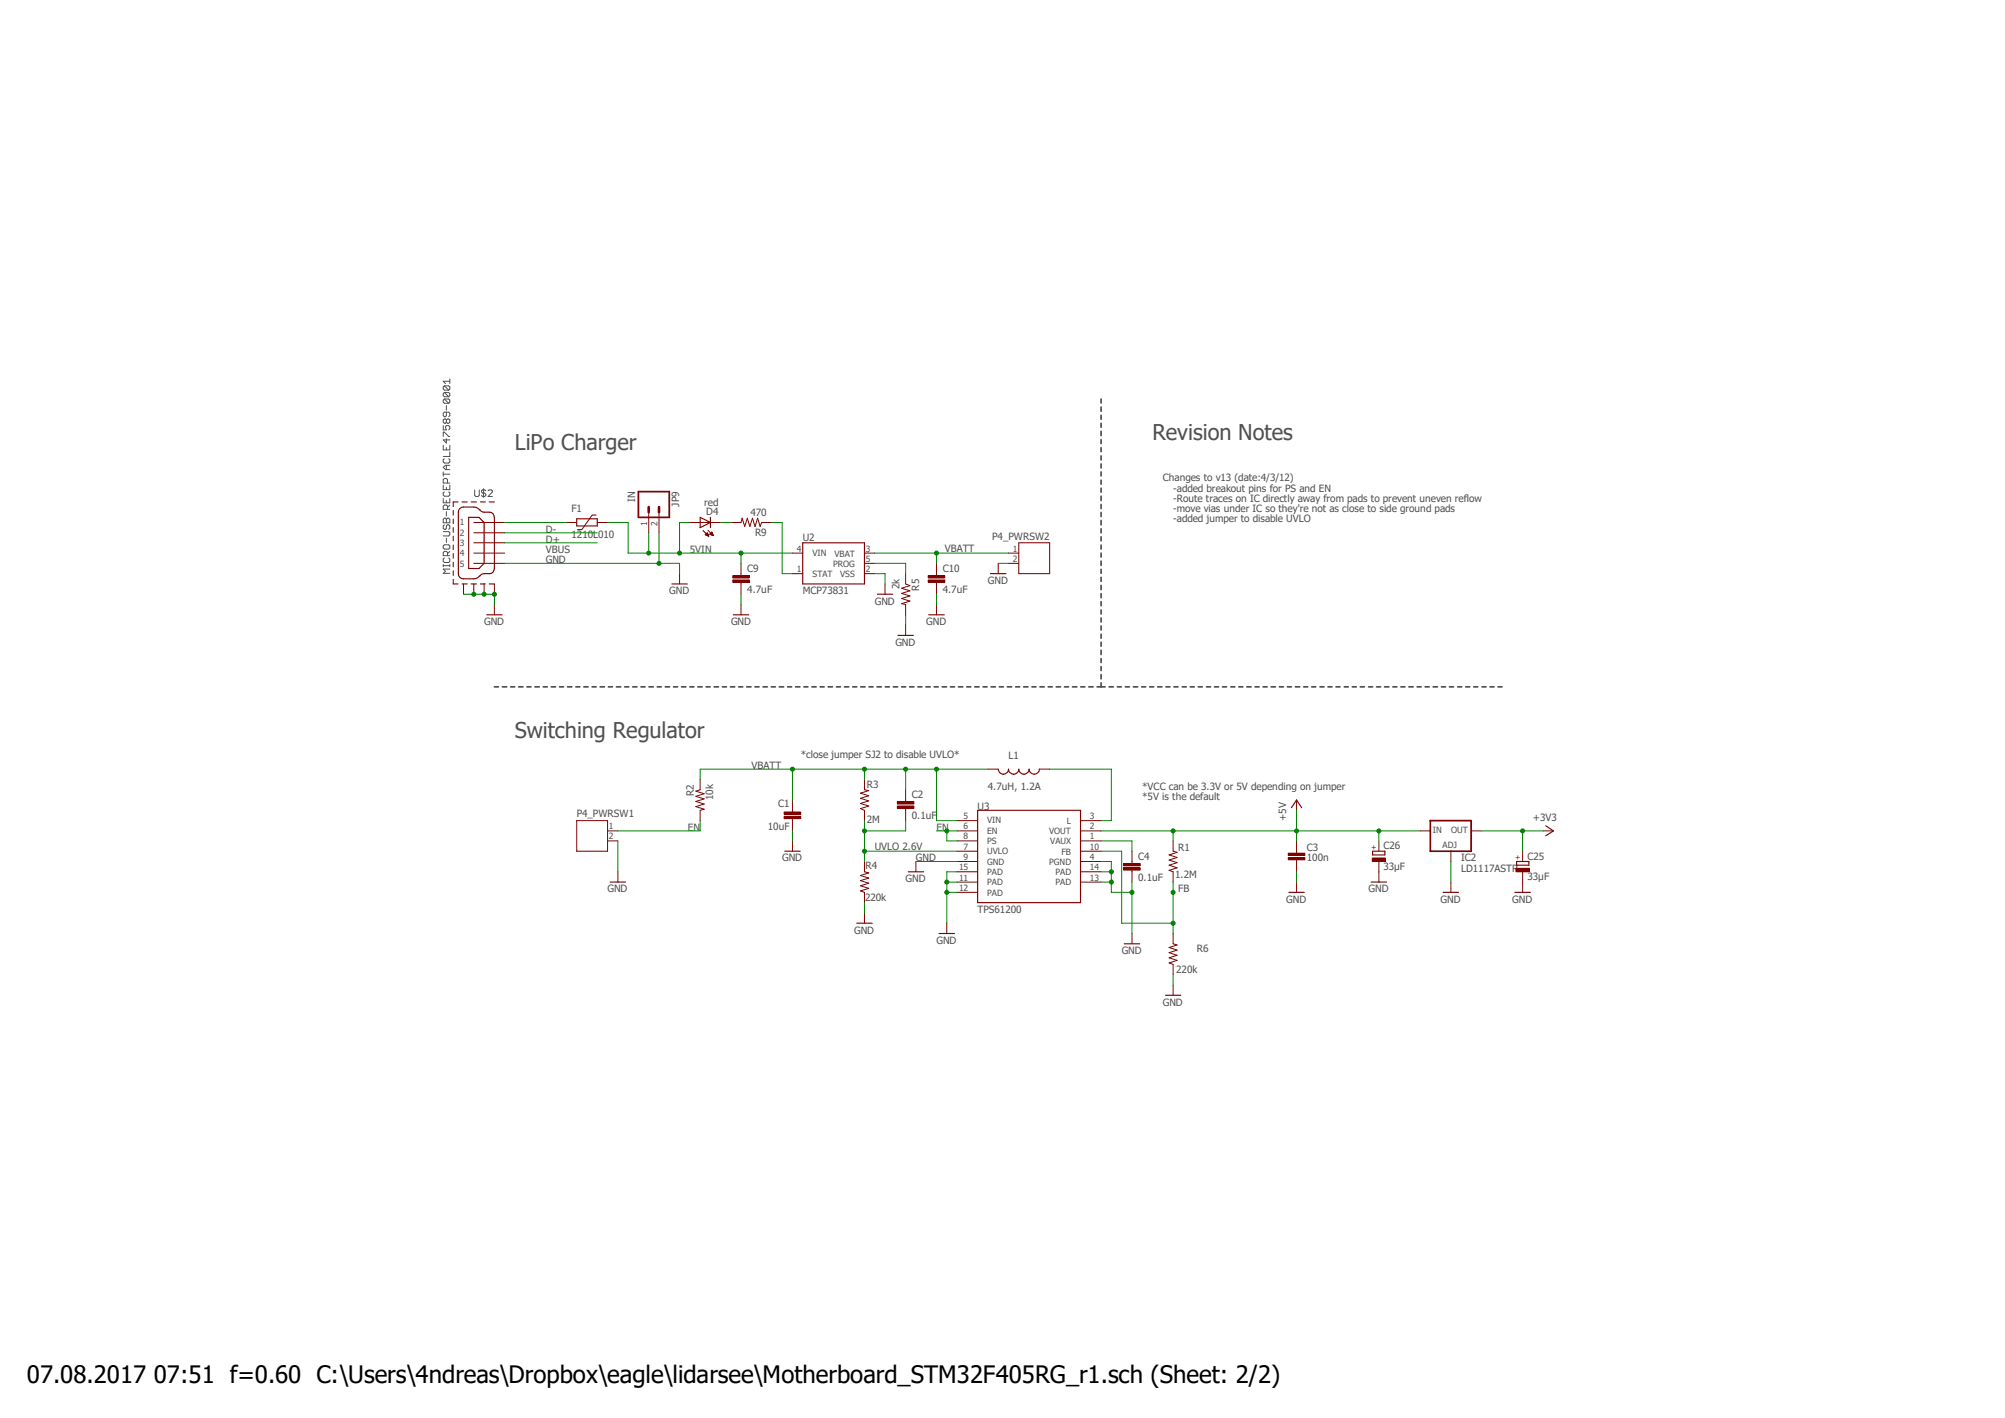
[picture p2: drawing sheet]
<svg xmlns="http://www.w3.org/2000/svg" width="297mm" height="210mm" viewBox="0 0 297 210" stroke-linecap="round" stroke-linejoin="round" font-family="sans-serif">
<path d="M65.2 55.5l166.4 93.9M231.6 55.5l-166.4 93.9" fill="none" stroke="#fff" stroke-width=".15"/>
<g fill="none" stroke="#505050" stroke-width=".25">
<path d="M163.1 59.1v.6M163.1 60.3v.6M163.1 61.5v.6M163.1 62.7v.6M163.1 63.9v.6M163.1 65.1v.6M163.1 66.3v.6M163.1 67.5v.6M163.1 68.7v.6M163.1 69.9v.6M163.1 71.1v.6M163.1 72.3v.6"/>
<path d="M163.1 73.5v.6M163.1 74.7v.6M163.1 75.9v.6M163.1 77.1v.6M163.1 78.3v.6M163.1 79.5v.6M163.1 80.7v.6M163.1 81.9v.6M163.1 83.1v.6M163.1 84.3v.6M163.1 85.5v.6M163.1 86.7v.6"/>
<path d="M163.1 87.9v.6M163.1 89.1v.6M163.1 90.3v.6M163.1 91.5v.6M163.1 92.7v.6M163.1 93.9v.6M163.1 95.1v.6M163.1 96.3v.6M163.1 97.5v.6M163.1 98.7v.6M163.1 99.9v.6M73.2 101.7h.6"/>
<path d="M74.4 101.7h.7M75.6 101.7h.6M76.8 101.7h.7M78.1 101.7h.6M79.2 101.7h.7M80.5 101.7h.6M81.7 101.7h.6M82.9 101.7h.6M84.1 101.7h.6M85.3 101.7h.6M86.5 101.7h.6M87.7 101.7h.6"/>
<path d="M88.9 101.7h.6M90.1 101.7h.6M91.3 101.7h.6M92.5 101.7h.6M93.7 101.7h.7M95 101.7h.5M96.1 101.7h.7M97.4 101.7h.6M98.6 101.7h.6M99.8 101.7h.6M101 101.7h.6M102.2 101.7h.6"/>
<path d="M103.4 101.7h.6M104.6 101.7h.6M105.8 101.7h.6M107 101.7h.6M108.2 101.7h.6M109.4 101.7h.6M110.6 101.7h.7M111.8 101.7h.6M113 101.7h.7M114.3 101.7h.6M115.4 101.7h.7M116.7 101.7h.6"/>
<path d="M117.9 101.7h.6M119.1 101.7h.6M120.3 101.7h.6M121.5 101.7h.6M122.7 101.7h.6M123.9 101.7h.6M125.1 101.7h.6M126.3 101.7h.6M127.5 101.7h.6M128.7 101.7h.6M129.9 101.7h.7M131.1 101.7h.6"/>
<path d="M132.3 101.7h.7M133.6 101.7h.6M134.7 101.7h.7M136 101.7h.6M137.2 101.7h.6M138.4 101.7h.6M139.6 101.7h.6M140.8 101.7h.6M142 101.7h.6M143.2 101.7h.6M144.4 101.7h.6M145.6 101.7h.6"/>
<path d="M146.8 101.7h.6M148 101.7h.6M149.2 101.7h.7M150.5 101.7h.5M151.6 101.7h.7M152.9 101.7h.6M154.1 101.7h.6M155.3 101.7h.6M156.5 101.7h.6M157.7 101.7h.6M158.9 101.7h.6M160.1 101.7h.6"/>
<path d="M161.3 101.7h.6M162.5 101.7h1.2M163.1 101.1v.6M164.3 101.7h.6M165.5 101.7h.6M166.7 101.7h.6M167.9 101.7h.6M169.1 101.7h.6M170.3 101.7h.6M171.5 101.7h.6M172.7 101.7h.6M173.9 101.7h.6"/>
<path d="M175.1 101.7h.6M176.3 101.7h.6M177.5 101.7h.6M178.7 101.7h.6M179.9 101.7h.6M181.1 101.7h.6M182.3 101.7h.6M183.5 101.7h.6M184.7 101.7h.6M185.9 101.7h.6M187.1 101.7h.6M188.3 101.7h.6"/>
<path d="M189.5 101.7h.6M190.7 101.7h.6M191.9 101.7h.6M193.1 101.7h.6M194.3 101.7h.6M195.5 101.7h.6M196.7 101.7h.6M197.9 101.7h.6M199.1 101.7h.6M200.3 101.7h.6M201.5 101.7h.6M202.7 101.7h.6"/>
<path d="M203.9 101.7h.6M205.1 101.7h.6M206.3 101.7h.6M207.5 101.7h.6M208.7 101.7h.6M209.9 101.7h.6M211.1 101.7h.6M212.3 101.7h.6M213.5 101.7h.6M214.7 101.7h.6M215.9 101.7h.6M217.1 101.7h.6"/>
<path d="M218.3 101.7h.6M219.5 101.7h.6M220.7 101.7h.6M221.9 101.7h.6"/>
</g>
<g fill="none" stroke="#505050" stroke-width=".15">
<path d="M65.8 57.1h.7l.1 .2v.3l-.1 .2M65.8 58.1h.7l.1 .2v.3l-.1 .2M65.8 59.1h.7l.1 .2v.3l-.1 .1M65.8 57.1l-.1 .2v.3l.1 .2h.7M65.8 58.1l-.1 .2v.3l.1 .2h.7M65.8 59.1l-.1 .2v.3l.1 .1h.7M65.8 59.1l.7 .6M65.8 58.1l.7 .7M65.8 57.1l.7 .7M66.6 56.1v.7M66.6 56.5h-.9l.3 .3M65.7 63v.7h.4l-.1-.4 .1-.3h.4l.1 .2v.3l-.1 .2"/>
<path d="M65.7 66v.6h.9v-.6M65.7 71.8v.7h.9v-.7M65.7 73.8v.7h.9v-.7M65.7 78.7h.8l.1 .2v.3l-.1 .2h-.8M65.7 64.6v-.6h.1l.7 .6h.1M65.7 69.9v.6M65.7 70.2h.9M65.8 67.9l-.1 .2v.3l.1 .2h.7l.1-.2v-.3l-.1-.2M65.8 72.9l-.1 .1v.3l.1 .2h.7l.1-.2v-.3l-.1-.1M65.8 76.8h.2l.1 .1 .2-.1h.2l.1 .1v.5h-.9v-.5zM65.8 77.7l-.1 .2v.3l.1 .2h.2l.1-.2v-.3l.2-.2h.2l.1 .2v.3l-.1 .2M66.1 61v.6l-.1 .1h-.2l-.1-.1v-.4l.1-.2h.7l.1 .2v.4l-.1 .1"/>
<path d="M66.1 62.2l.2-.1 .3 .1v.3l-.1 .2h-.2l-.2-.2M66.1 62.2l-.1-.1-.3 .1v.3l.1 .2h.2l.1-.2M66.1 60.1v.6M66.1 62.2v.3M66.1 65v.6l-.4-.4h.9M66.1 66.3v.3M66.1 68.9v.7M66.1 72.2v.3M66.1 74.1v.4M66.1 75.8v.6M66.1 76.9v.5M66.1 79.7v.6"/>
<path d="M66.3 71.5v-.5l-.2-.1h-.3l-.1 .1v.5h.9M66.3 75.4v-.4l-.2-.2h-.3l-.1 .2v.4h.9M66.6 66.9v.7h-.9M66.6 74.8l-.3 .3M66.6 68.9h-.6l-.3 .3 .3 .4h.6M70.3 72.6v.8l.2 .1h.3l.2-.1v-.8M71.6 72.4v1.3M72 72.7l-.2-.1h-.3l-.2 .1 .2 .3h.3l.2 .2v.2l-.2 .1h-.3l-.2-.1M72.3 72.7l.2-.1h.3l.1 .1v.2l-.6 .6h.6M65.7 83.8h.9M65.7 83.6v.3M65.8 80.7h.7l.1 .2v.3l-.1 .1h-.7l-.1-.1v-.3z"/>
<path d="M65.8 82.6l-.1 .2v.3l.1 .2h.7l.1-.2v-.3l-.1-.2M66.3 82.3v-.5l-.2-.1h-.3l-.1 .1v.5h.9M66.6 84.3h-.9l.3 .3-.3 .3h.9M66.6 83.6v.3M66.6 81.7l-.3 .3"/>
</g>
<g fill="none" stroke="#800000" stroke-width=".15">
<path d="M83.9 77.4h1.5M88.3 76.3h-.6l-1.5 2.1h-.6M88.5 77.4h1.5M96.1 75.9v3M97.6 75.9v3M102.2 77.4h4.6M104.1 78.6l.9 .8M104.5 79.2l.5 .2M104.5 79.2l.3-.3 .2 .5M104.5 79.2h.4M104.5 79.1h.4M104.6 79.1h.3"/>
<path d="M104.6 79.2h.3M104.6 79h.2M104.7 79.3h.2M104.7 79h.1M104.8 79.3h.1M104.9 78.5l.8 .8M104.9 79.4h.1M105.2 79.1h.4M105.2 79.1l.5 .2M105.2 79.2h.4M105.2 79h.3M105.3 79h.2"/>
<path d="M105.4 79.2h.2M105.4 78.9h.1M105.4 78.8h.1M105.5 79.2h.1M105.5 78.8l-.3 .3M105.5 78.8l.2 .5M105.6 79.3h.1M108.3 77.4h1.5l.1-.6 .4 1.2 .4-1.2 .4 1.2 .4-1.2 .3 1.2 .4-1.2 .4 1.2 .2-.6h1.5M100.7 85v1.5M108.5 85.9h2.5v.3h-2.5zM108.5 85.3h2.5v.3h-2.5zM109.8 83.4v1.9"/>
<path d="M109.8 86.2v1.8M109.8 89.5v1.6M117.4 81.9h1.5M117.4 85h1.5M128.1 81.9h1.5M128.1 85h1.5M128.1 83.4h1.5M131.1 86.5v1.5M134.2 85v1.5l.6 .2-1.2 .4 1.2 .4-1.2 .4 1.2 .4-1.2 .3 1.2 .4-1.2 .4 .6 .1v1.6M134.2 92.6v1.5M137.5 85.9h2.5v.3h-2.5zM137.5 85.3h2.5v.3h-2.5z"/>
<path d="M138.7 83.4v1.9M138.7 86.2v1.8M138.7 89.5v1.6M147.9 83.4v1.6M149.4 81.9h1.5M149.4 83.4h1.5M150.9 80.4h4.6v4.6h-4.6zM103.7 115.4v1.6l-.6 .2 1.2 .4-1.2 .3 1.2 .4-1.2 .4 1.2 .4-1.2 .4 1.2 .3-.6 .2v1.5M117.4 118.5v1.8M128.1 115.4v1.6l.6 .1-1.2 .4 1.2 .4-1.2 .3 1.2 .4-1.2 .4 1.2 .4-1.2 .4 .6 .2v1.5M132.9 119.4h2.5v.3h-2.5zM132.9 118.7h2.5v.4h-2.5z"/>
<path d="M134.2 117v1.8M134.2 119.7v1.8M146.3 113.9h1.6M154 113.9h1.5M192.1 118.5v1.5M85.4 121.5h4.6v4.6h-4.6zM90 123.1h1.5M90 124.5h1.5M91.5 129.1v1.5M116.2 120.9h2.4v.3h-2.4zM116.2 120.3h2.4v.3h-2.4zM117.4 121.2v1.9"/>
<path d="M117.4 124.5v1.6M128.1 127.6v1.5l.6 .2-1.2 .4 1.2 .3-1.2 .4 1.2 .4-1.2 .4 1.2 .4-1.2 .4 .6 .2v1.5M128.1 135.2v1.5M140.3 136.7v1.6M141.8 123.1h3M141.8 126.1h3M141.8 127.6h3M141.8 121.5h3M141.8 129.1h3M141.8 130.6h3M141.8 132.2h3M141.8 124.5h3"/>
<path d="M160.1 123.1h3M160.1 126.1h3M160.1 127.6h3M160.1 121.5h3M160.1 129.1h3M160.1 130.6h3M160.1 124.5h3M166.5 128.5h2.4v.4h-2.4zM166.5 127.9h2.4v.3h-2.4zM167.7 126.1v1.8M167.7 128.8v1.8M167.7 138.3v1.5"/>
<path d="M173.8 124.5v1.6l.6 .1-1.2 .4 1.2 .4-1.2 .4 1.2 .4-1.2 .3 1.2 .4-1.2 .4 .6 .2v1.5M173.8 138.3v1.5l.6 .2-1.2 .3 1.2 .4-1.2 .4 1.2 .4-1.2 .4 1.2 .3-1.2 .4 .6 .2v1.6M190.8 127h2.5v.3h-2.5zM190.8 126.4h2.5v.3h-2.5zM192.1 124.5v1.9M192.1 127.3v1.8M192.1 130.6v1.6M210.4 123.1h1.5M214.9 126.1v1.5M214.9 130.6v1.6M217.9 123.1h1.6M228.6 123.1h1.5"/>
<path d="M173.8 145.9v1.5"/>
</g>
<path d="M108.5 86.1h2.5M108.5 85.4h2.5M137.5 86.1h2.5M137.5 85.4h2.5M132.9 119.5h2.5M132.9 118.9h2.5M116.2 121.1h2.4M116.2 120.4h2.4M166.5 128.7h2.4M166.5 128.1h2.4M190.8 127.2h2.5M190.8 126.5h2.5" fill="none" stroke="#800000" stroke-width=".34"/>
<g fill="none" stroke="#800000" stroke-width=".17">
<path d="M85.4 76.8h3.1v1.1h-3.1zM103.7 76.6l1.5 .8-1.5 .7zM105.2 76.6v1.5M99.5 86.5h2.3M108.6 91.1h2.3M118.9 80.4h9.2v6.1h-9.2zM130 88h2.2M133 94.1h2.3M137.6 91.1h2.3M146.7 85h2.3M147.9 113.9a.76 .76 0 0 0 .7 .8 .76 .76 0 0 0 .8-.8 .76 .76 0 0 0 .8 .8 .76 .76 0 0 0 .7-.8 .76 .76 0 0 0 .8 .8 .76 .76 0 0 0 .7-.8 .76 .76 0 0 0 .8 .8 .76 .76 0 0 0 .8-.8M191.3 119.6l.8-1.1 .7 1.1"/>
<path d="M90.4 130.6h2.3M116.2 126.1h2.3M126.9 136.7h2.3M139.1 138.3h2.3M144.8 120h15.3v13.7h-15.3zM166.5 139.8h2.3M190.9 132.2h2.3M213.8 132.2h2.3M224.7 127.6h1.8v.5h-1.8zM229 122.3l1.1 .8-1.1 .7M172.6 147.4h2.3"/>
</g>
<path d="M94.6 72.8h4.5v3.8h-4.5zM211.9 121.5h6v4.6h-6z" fill="none" stroke="#800000" stroke-width=".25"/>
<path d="M96.1 75.1v.8M97.6 75.1v.8" fill="none" stroke="#800000" stroke-width=".38"/>
<path d="M224.6 128.6h1.9v.5h-1.9z" fill-rule="evenodd" fill="#800000"/>
<path d="M224.6 128.6h1.9v.5h-1.9zM225.6 126.1v1.5M225.6 129.1v1.5" fill="none" stroke="#800000" stroke-width=".15"/>
<path d="M203.3 126.1h1.8v.5h-1.8z" fill="none" stroke="#800000" stroke-width=".17"/>
<path d="M203.3 127.1h1.9v.5h-1.9z" fill-rule="evenodd" fill="#800000"/>
<g fill="none" stroke="#800000" stroke-width=".15">
<path d="M70.2 77.4h4.6M70.2 78.9h4.6M68.7 86.5v1.5M70.2 80.4h4.6M70.2 81.9h4.6M70.2 83.4h4.6M70.2 86.5v1.5M71.7 86.5v1.5M73.2 86.5v1.5M73.2 89.5v1.6M135.7 127.6v1.5M203.3 127.1h1.9v.5h-1.9z"/>
<path d="M204.3 124.5v1.6M204.3 127.6v3M225.6 130.6v1.6"/>
</g>
<g fill="none" stroke="#800000" stroke-width=".17">
<path d="M67.1 75.6v.7M67.1 76.9v.7M67.1 78.1v.7M67.1 79.4v.7M67.9 74.3h-.8v.7M68.1 75.3a3.2 3.2 0 0 1 2.4-.2l1 .7a2.48 2.48 0 0 1 1.5 .3l.2 .5v7.6a.73 .73 0 0 1-.7 .8h-.8l-.5 .1a1.52 1.52 0 0 1-1 .6h-1.5a.73 .73 0 0 1-.8-.7v-9.1zM68.5 74.3h.7M69.4 76.6h1.6l.7 .8v6l-.7 .8h-1.6zM69.8 74.3h.8M71.2 74.3h.7M72.5 74.3h.7M67.1 80.7v.7"/>
<path d="M67.1 82v.7M67.1 83.3v.6M67.1 84.5v.7M67.1 85.8v.7h.8M68.5 86.5h.7M69.8 86.5h.8M71.2 86.5h.7M72.1 91.1h2.3M72.5 86.5h.7M134.5 129.1h2.3M203.1 130.6h2.3M224.4 132.2h2.3"/>
</g>
<path d="M97.6 78.9v4.5M74.8 83.4h25.9v1.6M109.8 88v1.5M129.6 85h1.5v1.5M134.2 91.1v1.5M138.7 88v1.5" fill="none" stroke="#008000" stroke-width=".15"/>
<circle cx="97.6" cy="83.4" r=".3" fill="#008000"/>
<g fill="none" stroke="#008000" stroke-width=".15">
<path d="M147.9 83.4h1.5M117.4 123.1v1.4M140.3 130.6h1.5M140.3 132.2h1.5M141.8 129.1h-1.5v7.6"/>
<circle cx="97.6" cy="83.4" r=".3"/>
</g>
<circle cx="140.2" cy="130.6" r=".3" fill="#008000"/>
<circle cx="140.2" cy="130.6" r=".3" fill="none" stroke="#008000" stroke-width=".15"/>
<circle cx="140.2" cy="132.2" r=".3" fill="#008000"/>
<g fill="none" stroke="#008000" stroke-width=".15">
<path d="M163.1 127.6h1.5v3h-1.5M163.1 129.1h1.5M192.1 129.1v1.5"/>
<circle cx="140.2" cy="132.2" r=".3"/>
</g>
<circle cx="164.6" cy="129.1" r=".3" fill="#008000"/>
<circle cx="164.6" cy="129.1" r=".3" fill="none" stroke="#008000" stroke-width=".15"/>
<circle cx="164.6" cy="130.6" r=".3" fill="#008000"/>
<g fill="none" stroke="#008000" stroke-width=".15">
<path d="M164.6 130.6v1.6h3.1M167.7 130.6v7.7"/>
<circle cx="164.6" cy="130.6" r=".3"/>
</g>
<circle cx="167.7" cy="132.2" r=".3" fill="#008000"/>
<g fill="none" stroke="#008000" stroke-width=".15">
<path d="M68.7 88h3M91.5 124.5v4.6M128.1 133.7v1.5M135.7 127.6h6.1M214.9 127.6v3M173.8 144.4v1.5"/>
<circle cx="167.7" cy="132.2" r=".3"/>
</g>
<circle cx="70.2" cy="88" r=".3" fill="#008000"/>
<g fill="none" stroke="#008000" stroke-width=".15">
<path d="M71.7 88h1.5"/>
<circle cx="70.2" cy="88" r=".3"/>
</g>
<circle cx="71.7" cy="88" r=".3" fill="#008000"/>
<g fill="none" stroke="#008000" stroke-width=".15">
<path d="M73.2 88v1.5"/>
<circle cx="71.7" cy="88" r=".3"/>
</g>
<circle cx="73.2" cy="88" r=".3" fill="#008000"/>
<g fill="none" stroke="#008000" stroke-width=".15">
<path d="M90 77.4h3v4.5h24.4M96.1 78.9v3M102.2 77.4h-1.5v4.5M109.8 81.9v1.5"/>
<circle cx="73.2" cy="88" r=".3"/>
</g>
<circle cx="109.8" cy="81.9" r=".3" fill="#008000"/>
<circle cx="109.8" cy="81.9" r=".3" fill="none" stroke="#008000" stroke-width=".15"/>
<circle cx="100.7" cy="81.9" r=".3" fill="#008000"/>
<circle cx="100.7" cy="81.9" r=".3" fill="none" stroke="#008000" stroke-width=".15"/>
<circle cx="96.1" cy="81.9" r=".3" fill="#008000"/>
<g fill="none" stroke="#008000" stroke-width=".15">
<path d="M129.6 81.9h19.8M138.7 81.9v1.5"/>
<circle cx="96.1" cy="81.9" r=".3"/>
</g>
<circle cx="138.7" cy="81.9" r=".3" fill="#008000"/>
<g fill="none" stroke="#008000" stroke-width=".15">
<path d="M128.1 113.9v1.5M134.2 113.9v3.1M138.7 113.9v7.6h3.1M146.3 113.9h-28.9v4.6"/>
<circle cx="138.7" cy="81.9" r=".3"/>
</g>
<circle cx="138.7" cy="113.9" r=".3" fill="#008000"/>
<circle cx="138.7" cy="113.9" r=".3" fill="none" stroke="#008000" stroke-width=".15"/>
<circle cx="134.2" cy="113.9" r=".3" fill="#008000"/>
<circle cx="134.2" cy="113.9" r=".3" fill="none" stroke="#008000" stroke-width=".15"/>
<circle cx="128.1" cy="113.9" r=".3" fill="#008000"/>
<g fill="none" stroke="#008000" stroke-width=".15">
<path d="M117.4 113.9h-13.7v1.5"/>
<circle cx="128.1" cy="113.9" r=".3"/>
</g>
<circle cx="117.4" cy="113.9" r=".3" fill="#008000"/>
<g fill="none" stroke="#008000" stroke-width=".15">
<path d="M106.8 77.4h1.5M114.3 77.4h1.6v7.6h1.5M129.6 83.4h4.6v1.6M155.5 113.9h9.1v7.6h-1.5M128.1 121.5v6.1M128.1 126.1h13.7M134.2 121.5v1.6h-6.1M163.1 124.5h4.6v1.6"/>
<circle cx="117.4" cy="113.9" r=".3"/>
</g>
<circle cx="128.1" cy="126.1" r=".3" fill="#008000"/>
<circle cx="128.1" cy="126.1" r=".3" fill="none" stroke="#008000" stroke-width=".15"/>
<circle cx="128.1" cy="123.1" r=".3" fill="#008000"/>
<g fill="none" stroke="#008000" stroke-width=".15">
<path d="M163.1 126.1h3.1v10.6h7.6M173.8 132.2v6.1"/>
<circle cx="128.1" cy="123.1" r=".3"/>
</g>
<circle cx="173.8" cy="136.7" r=".3" fill="#008000"/>
<g fill="none" stroke="#008000" stroke-width=".15">
<path d="M173.8 130.6v1.6"/>
<circle cx="173.8" cy="136.7" r=".3"/>
</g>
<circle cx="173.8" cy="132.2" r=".3" fill="#008000"/>
<g fill="none" stroke="#008000" stroke-width=".15">
<path d="M219.5 123.1h9.1M225.6 123.1v3"/>
<circle cx="173.8" cy="132.2" r=".3"/>
</g>
<circle cx="225.6" cy="123.1" r=".3" fill="#008000"/>
<g fill="none" stroke="#008000" stroke-width=".15">
<path d="M74.8 78.9h13.7M74.8 80.4h13.7M138.7 123.1h3.1M140.3 123.1v1.4h1.5"/>
<circle cx="225.6" cy="123.1" r=".3"/>
</g>
<circle cx="140.2" cy="123.1" r=".3" fill="#008000"/>
<g fill="none" stroke="#008000" stroke-width=".15">
<path d="M74.8 77.4h9.1M103.7 121.5v1.6h-12.2M163.1 123.1h29v1.4"/>
<circle cx="140.2" cy="123.1" r=".3"/>
</g>
<circle cx="192.1" cy="123.1" r=".3" fill="#008000"/>
<g fill="none" stroke="#008000" stroke-width=".15">
<path d="M173.8 123.1v1.4"/>
<circle cx="192.1" cy="123.1" r=".3"/>
</g>
<circle cx="173.8" cy="123.1" r=".3" fill="#008000"/>
<g fill="none" stroke="#008000" stroke-width=".15">
<path d="M192.1 120v3.1h18.3M204.3 123.1v1.4"/>
<circle cx="173.8" cy="123.1" r=".3"/>
</g>
<circle cx="204.3" cy="123.1" r=".3" fill="#008000"/>
<circle cx="204.3" cy="123.1" r=".3" fill="none" stroke="#008000" stroke-width=".15"/>
<text font-size="3.6" x="4" y="204.9">07.08.2017 07:51 f=0.60 C:\Users\4ndreas\Dropbox\eagle\lidarsee\Motherboard_STM32F405RG_r1.sch (Sheet: 2/2)</text>
<g font-size="3.2" fill="#505050">
<text x="170.7" y="65.2">Revision Notes</text>
<text x="76.3" y="66.7">LiPo Charger</text>
<text x="76.3" y="109.3">Switching Regulator</text>
</g>
<g font-size="1.5" fill="#505050">
<text x="172.3" y="71.3">Changes to v13 (date:4/3/12)</text>
<text x="84.7" y="75.9">F1</text>
<text x="94.1" y="74.3" transform="rotate(-90 94.1 74.3)">IN</text>
<text x="100.6" y="75.1" transform="rotate(-90 100.6 75.1)">JP9</text>
<text x="104.3" y="75">red</text>
<text x="104.6" y="76.3">D4</text>
<text x="111.2" y="76.5">470</text>
<text x="173.8" y="72.8">-added breakout pins for PS and EN</text>
<text x="173.8" y="74.3">-Route traces on IC directly away from pads to prevent uneven reflow</text>
<text x="173.8" y="75.9">-move vias under IC so they're not as close to side ground pads</text>
<text x="173.8" y="77.4">-added jumper to disable UVLO</text>
<text x="80.9" y="83.4">GND</text>
<text x="80.9" y="78.9">D-</text>
<text x="80.9" y="80.4">D+</text>
<text x="80.9" y="81.9">VBUS</text>
<text x="84.7" y="79.7">1210L010</text>
<text x="102.2" y="81.9">5VIN</text>
<text x="111.8" y="79.3">R9</text>
<text x="118.9" y="80.1">U2</text>
<text x="140" y="81.8">VBATT</text>
<text x="147" y="80">P4_PWRSW2</text>
<text x="99.1" y="88">GND</text>
<text x="110.7" y="87.8">4.7uF</text>
<text x="110.7" y="84.8">C9</text>
<text x="118.9" y="88">MCP73831</text>
<text x="129.6" y="89.5">GND</text>
<text x="133.3" y="87.2" transform="rotate(-90 133.3 87.2)">2k</text>
<text x="136.1" y="87.5" transform="rotate(-90 136.1 87.5)">R5</text>
<text x="139.7" y="87.8">4.7uF</text>
<text x="139.7" y="84.8">C10</text>
<text x="146.3" y="86.5">GND</text>
<text x="71.7" y="92.6">GND</text>
<text x="108.3" y="92.6">GND</text>
<text x="132.6" y="95.6">GND</text>
<text x="137.2" y="92.6">GND</text>
<text x="111.3" y="113.9">VBATT</text>
<text x="118.6" y="112.2">*close jumper SJ2 to disable UVLO*</text>
<text x="149.4" y="112.4">L1</text>
<text x="102.8" y="117.9" transform="rotate(-90 102.8 117.9)">R2</text>
<text x="105.7" y="118.5" transform="rotate(-90 105.7 118.5)">10k</text>
<text x="115.3" y="119.5">C1</text>
<text x="128.4" y="116.7">R3</text>
<text x="135.1" y="118.2">C2</text>
<text x="146.3" y="117">4.7uH, 1.2A</text>
<text x="169.2" y="117">*VCC can be 3.3V or 5V depending on jumper</text>
<text x="169.2" y="118.5">*5V is the default</text>
<text x="85.4" y="121.1">P4_PWRSW1</text>
<text x="101.9" y="123.1">EN</text>
<text x="113.7" y="122.9">10uF</text>
<text x="128.4" y="121.8">2M</text>
<text x="129.6" y="125.9">UVLO 2.6V</text>
<text x="135.1" y="121.3">0.1uF</text>
<text x="138.7" y="123.1">EN</text>
<text x="144.8" y="120">U3</text>
<text x="190.5" y="121.5" transform="rotate(-90 190.5 121.5)">+5V</text>
<text x="204.9" y="125.8">C26</text>
<text x="227.1" y="121.5">+3V3</text>
<text x="115.9" y="127.6">GND</text>
<text x="128.2" y="128.7">R4</text>
<text x="134.2" y="130.6">GND</text>
<text x="135.7" y="127.6">GND</text>
<text x="168.6" y="130.4">0.1uF</text>
<text x="168.6" y="127.4">C4</text>
<text x="174.1" y="130">1.2M</text>
<text x="174.5" y="126.1">R1</text>
<text x="193.6" y="127.6">100n</text>
<text x="193.6" y="126.1">C3</text>
<text x="204.9" y="128.9">33µF</text>
<text x="216.5" y="129.1">LD1117ASTR</text>
<text x="216.5" y="127.6">IC2</text>
<text x="226.3" y="130.4">33µF</text>
<text x="226.3" y="127.3">C25</text>
<text x="90" y="132.2">GND</text>
<text x="128.1" y="133.4">220k</text>
<text x="144.8" y="135.2">TPS61200</text>
<text x="174.5" y="132.2">FB</text>
<text x="190.5" y="133.7">GND</text>
<text x="202.7" y="132.2">GND</text>
<text x="213.4" y="133.7">GND</text>
<text x="224" y="133.7">GND</text>
<text x="126.5" y="138.3">GND</text>
<text x="138.7" y="139.8">GND</text>
<text x="166.2" y="141.3">GND</text>
<text x="177.3" y="141">R6</text>
<text x="172.3" y="148.9">GND</text>
<text x="174.2" y="144.1">220k</text>
</g>
<g font-size="1.3" fill="#505050">
<text x="68.1" y="77.8">1</text>
<text x="95.9" y="77.9" transform="rotate(-90 95.9 77.9)">1</text>
<text x="97.4" y="77.9" transform="rotate(-90 97.4 77.9)">2</text>
<text x="68.1" y="79.3">2</text>
<text x="68.1" y="80.9">3</text>
<text x="68.1" y="82.4">4</text>
<text x="68.1" y="83.9">5</text>
<text x="118" y="81.7">4</text>
<text x="120.4" y="82.4">VIN</text>
<text x="123.4" y="83.9">PROG</text>
<text x="123.6" y="82.4">VBAT</text>
<text x="128.3" y="81.7">3</text>
<text x="128.3" y="83.2">5</text>
<text x="150" y="83.2">2</text>
<text x="150" y="81.7">1</text>
<text x="118" y="84.8">1</text>
<text x="120.4" y="85.4">STAT</text>
<text x="124.5" y="85.5">VSS</text>
<text x="128.3" y="84.8">2</text>
<text x="90.2" y="124.3">2</text>
<text x="90.2" y="122.9">1</text>
<text x="142.7" y="122.9">6</text>
<text x="142.7" y="124.3">8</text>
<text x="142.7" y="125.9">7</text>
<text x="142.7" y="121.3">5</text>
<text x="146.2" y="123.5">EN</text>
<text x="146.2" y="125">PS</text>
<text x="146.2" y="122">VIN</text>
<text x="155.4" y="123.5">VOUT</text>
<text x="155.6" y="125.1">VAUX</text>
<text x="158" y="122">L</text>
<text x="161.5" y="125.9">10</text>
<text x="161.5" y="121.3">3</text>
<text x="161.5" y="124.3">1</text>
<text x="161.5" y="122.9">2</text>
<text x="212.3" y="123.4">IN</text>
<text x="213.7" y="125.6">ADJ</text>
<text x="215" y="123.4">OUT</text>
<text x="142.1" y="128.9">15</text>
<text x="142.1" y="130.4">11</text>
<text x="142.1" y="132">12</text>
<text x="142.7" y="127.4">9</text>
<text x="146.2" y="128.1">GND</text>
<text x="146.2" y="129.6">PAD</text>
<text x="146.2" y="131.1">PAD</text>
<text x="146.2" y="126.5">UVLO</text>
<text x="155.4" y="128.1">PGND</text>
<text x="156.3" y="131.1">PAD</text>
<text x="156.3" y="129.6">PAD</text>
<text x="157.2" y="126.6">FB</text>
<text x="161.5" y="130.4">13</text>
<text x="161.5" y="128.9">14</text>
<text x="161.5" y="127.4">4</text>
<text x="146.2" y="132.6">PAD</text>
</g>
<g font-size="1.1" fill="#800000">
<text x="203.9" y="125.9" transform="rotate(-90 203.9 125.9)">+</text>
<text x="225.2" y="127.4" transform="rotate(-90 225.2 127.4)">+</text>
</g>
</svg>
